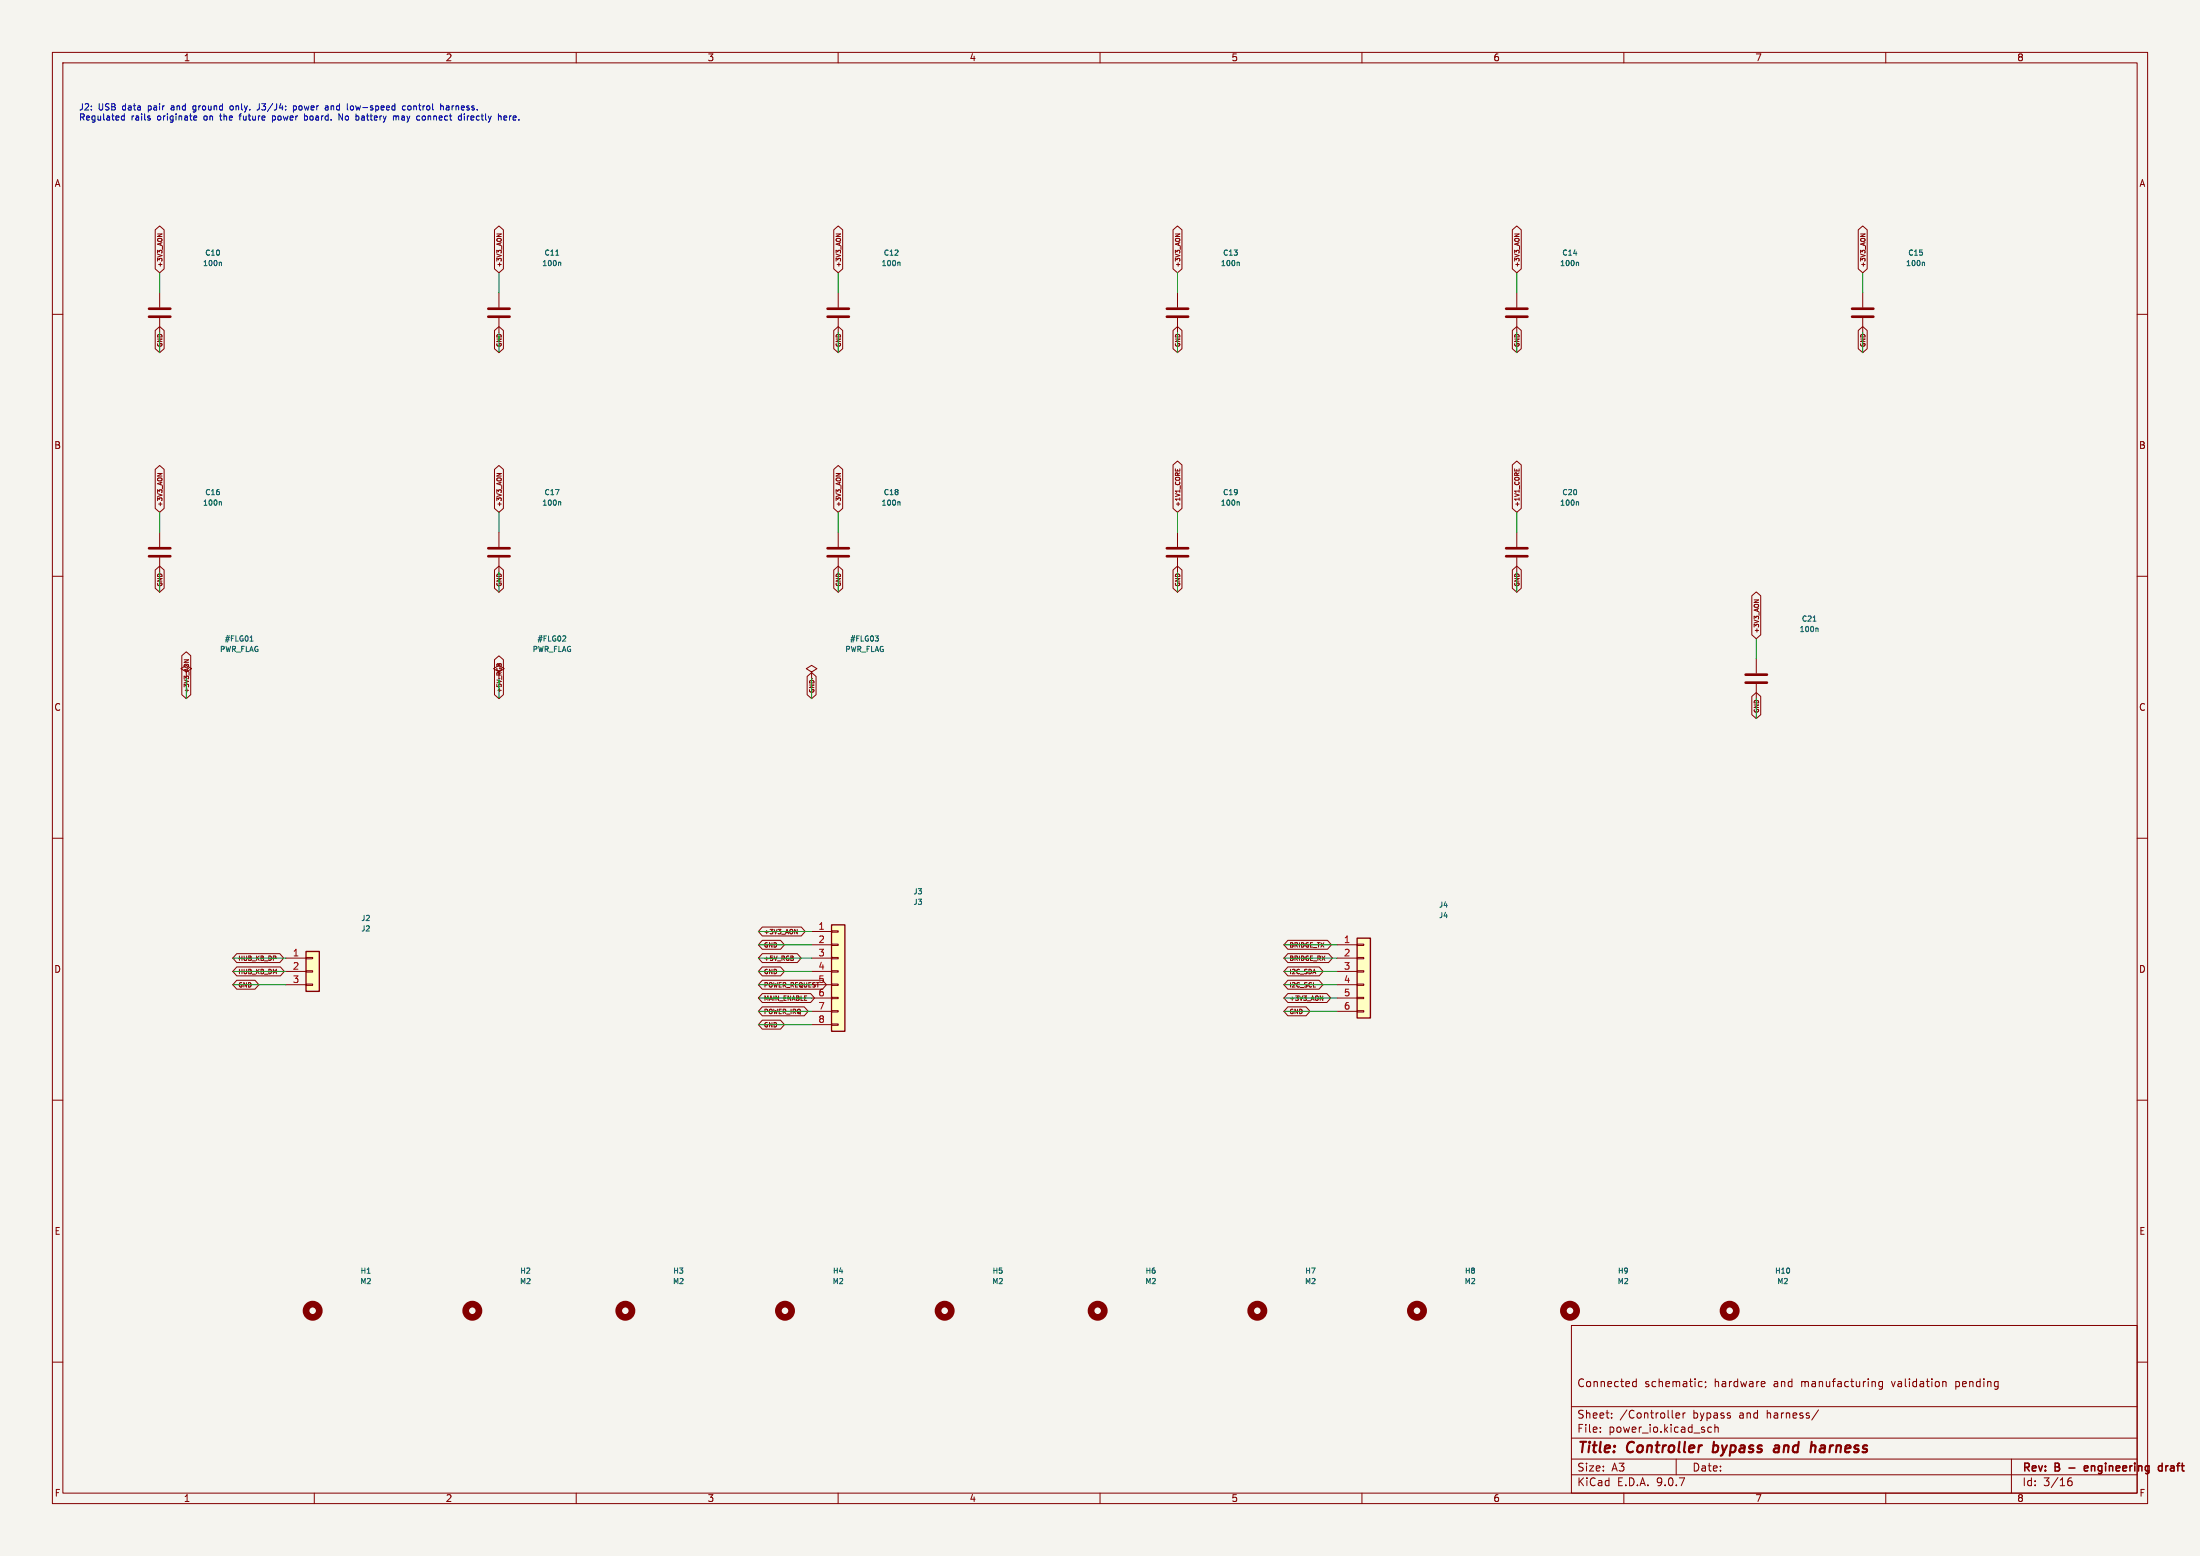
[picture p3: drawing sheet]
<svg xmlns="http://www.w3.org/2000/svg" width="420mm" height="297mm" viewBox="0 0 420 297" stroke-linecap="round" stroke-linejoin="round" font-family="sans-serif">
<path d="M0 0h420v297h-420z" fill="#f5f4ef" stroke="#f5f4ef" stroke-width=".19"/>
<g fill="none" stroke="#840000" stroke-width=".19">
<path d="M10 10h400v277h-400zM12 12h396v273h-396zM60 10v2M110 10v2M160 10v2M210 10v2M260 10v2M310 10v2M360 10v2M160 55.9v2.8M10 60h2M160 60.7v2.8"/>
<path d="M408 60h2M10 110h2M408 110h2M10 160h2M408 160h2M10 210h2M408 210h2M300 253h108v32h-108zM10 260h2M300 278.5h108M300 274.5h108M300 268.5h108"/>
<path d="M305.5 273.2v.2M305.5 272.5v.1M307.7 270.5v.2M307.7 269.8v.1M311.7 264.4l.2 .3 .5-.1M312.4 263.2v1.5M312.4 263.8l-.5-.1-.2 .3M319.9 270.2l.8-.2-.1-.2-.4-.1-.3 .2 .1 .7h.6M320 278.5v3M321.3 269.7v1M321.7 269.7l-.3 .1-.1 .2M324.4 264.6h.5"/>
<path d="M324.4 263.8h.5M325.6 263.8v.1M325.7 264.6l-.2 .3M326.7 272.5l-.4-.1-.3 .3 .2 .6h.5M327.4 272.5l.2-.1 .3 .1 .1 .9M327.4 271.9v1.5M336.4 263.7l.5 .1v.2l-.7 .2M336.9 264.6l-.5 .1M347.2 269.1l-1.3 1.9M357.9 263.8l.1 .9M359.4 263.8l-.5-.1-.2 .3 .1 .6h.6M359.4 263.7v1.2l-.3 .3-.4-.1"/>
<path d="M370.9 263.8h.5l.1 .9M384 278.5v6.5M408 260h2M60 285v2M110 285v2M160 285v2M210 285v2M260 285v2M300 281.5h108M310 285v2M360 285v2M394.7 282.9l.3-.2h.4l.2 .2v.4l-.3 .3-.4-.1-.2-.2"/>
<path d="M395.4 282.1a.59 .59 0 0 0-.7 .6"/>
</g>
<path d="M398.5 279.9l-.4-.1-.2 .2 .1 .7h.5M412.8 279.9l-.5-.1-.3 .3 .2 .6h.6M412.8 279.3v1.5M398.6 280.1l-.7 .2" fill="none" stroke="#840000" stroke-width=".3"/>
<path d="M327 277.1l.1 .1M327.2 275.2l-.2 2M338.8 276h.8M339.6 276.3l-.6 .1a.4 .4 0 0 0-.4 .4 .4 .4 0 0 0 .3 .4l.6-.1M346.4 275.9l.2 .3-.1 1" fill="none" stroke="#840000" stroke-width=".4"/>
<path d="M158 58.9h4.1M158 60.5h4.1" fill="none" stroke="#840000" stroke-width=".51"/>
<path d="M171.5 50l.3 .2v.5" fill="none" stroke="#006464" stroke-width=".19"/>
<circle cx="330.2" cy="250.2" r="1.27" fill="none" stroke="#840000" stroke-width="1.3"/>
<path d="M259.1 179.1h2.5v15.2h-2.5z" fill="#ffffc2"/>
<path d="M259.1 179.1h2.5v15.2h-2.5z" fill="none" stroke="#840000" stroke-width=".25"/>
<g fill="none" stroke="#840000" stroke-width=".19">
<path d="M224.8 55.9v2.8M224.8 60.7v2.8M95.2 101.6v2.8M95.2 106.4v2.8M160 101.6v2.8M160 106.4v2.8M335.3 125.7v2.8M335.3 130.6v2.8M255.3 180.3h3.8M255.3 182.9h3.8M255.3 185.4h3.8M255.3 188h3.8"/>
<path d="M255.3 190.5h3.8M255.3 193h3.8M259.1 180.2h1.2v.3h-1.2zM259.1 182.8h1.2v.2h-1.2zM259.1 185.3h1.2v.2h-1.2zM259.1 187.8h1.2v.3h-1.2zM259.1 190.4h1.2v.2h-1.2zM259.1 192.9h1.2v.3h-1.2z"/>
</g>
<g fill="none" stroke="#840000" stroke-width="1.3">
<circle cx="119.4" cy="250.2" r="1.27"/>
<circle cx="149.9" cy="250.2" r="1.27"/>
<circle cx="180.3" cy="250.2" r="1.27"/>
<circle cx="209.5" cy="250.2" r="1.27"/>
<circle cx="240" cy="250.2" r="1.27"/>
<circle cx="270.5" cy="250.2" r="1.27"/>
<circle cx="299.7" cy="250.2" r="1.27"/>
</g>
<path d="M222.8 58.9h4M222.8 60.5h4M93.2 104.6h4.1M93.2 106.2h4.1M158 104.6h4.1M158 106.2h4.1M333.2 128.8h4.1M333.2 130.3h4.1" fill="none" stroke="#840000" stroke-width=".51"/>
<path d="M236.3 50l.3 .2v.5M106.8 95.8l.3 .1v.5M171.5 95.8l.3 .1v.5M346.1 118.6h.6M346.8 119.9l.3 .1v.6" fill="none" stroke="#006464" stroke-width=".19"/>
<path d="M158.7 176.5h2.6v20.4h-2.6z" fill="#ffffc2"/>
<path d="M158.7 176.5h2.6v20.4h-2.6z" fill="none" stroke="#840000" stroke-width=".25"/>
<g fill="none" stroke="#840000" stroke-width=".19">
<path d="M224.8 101.6v2.8M224.8 106.4v2.8M154.9 177.8h3.8M158.7 177.7h1.3v.2h-1.3zM154.9 180.3h3.8M154.9 182.9h3.8M154.9 185.4h3.8M154.9 188h3.8M154.9 190.5h3.8M154.9 193h3.8M154.9 195.6h3.8M158.7 180.2h1.3v.3h-1.3z"/>
<path d="M158.7 182.8h1.3v.2h-1.3zM158.7 185.3h1.3v.2h-1.3zM158.7 187.8h1.3v.3h-1.3zM158.7 190.4h1.3v.2h-1.3zM158.7 192.9h1.3v.3h-1.3zM158.7 195.5h1.3v.2h-1.3z"/>
</g>
<path d="M222.8 104.6h4M222.8 106.2h4" fill="none" stroke="#840000" stroke-width=".51"/>
<path d="M236.3 95.8l.3 .1v.5" fill="none" stroke="#006464" stroke-width=".19"/>
<path d="M58.4 181.6h2.6v7.6h-2.6z" fill="#ffffc2"/>
<path d="M58.4 181.6h2.6v7.6h-2.6z" fill="none" stroke="#840000" stroke-width=".25"/>
<g fill="none" stroke="#840000" stroke-width=".19">
<path d="M29.6 43.9l.9-.8 .8 .8v7.4l-.8 .8-.9-.8zM30.1 44.7h.8l-.8 .4M30.5 55.9v2.8M94.4 43.9l.8-.8 .9 .8v7.4l-.9 .8-.8-.8zM94.8 44.7h.9l-.9 .4M95.2 55.9v2.8M159.2 43.9l.8-.8 .9 .8v7.4l-.9 .8-.8-.8zM159.6 44.7h.9l-.9 .4M223.9 43.9l.9-.8 .8 .8v7.4l-.8 .8-.9-.8zM224.4 44.7h.8l-.8 .4M288.7 43.9l.9-.8 .8 .8v7.4l-.8 .8-.9-.8zM289.2 44.7h.8l-.8 .4"/>
<path d="M289.6 55.9v2.8M354.7 43.9l.9-.8 .9 .8v7.4l-.9 .8-.9-.8zM355.2 44.7h.8l-.8 .4M355.6 55.9v2.8M29.6 63.1l.9-.8 .8 .8v3.5l-.8 .7-.9-.7zM30.5 60.7v2.8M94.4 63.1l.8-.8 .9 .8v3.5l-.9 .7-.8-.7zM95.2 60.7v2.8M159.2 63.1l.8-.8 .9 .8v3.5l-.9 .7-.8-.7zM223.9 63.1l.9-.8 .8 .8v3.5l-.8 .7-.9-.7zM288.7 63.1l.9-.8 .8 .8v3.5l-.8 .7-.9-.7zM289.6 60.7v2.8"/>
<path d="M354.7 63.1l.9-.8 .9 .8v3.5l-.9 .7-.9-.7zM355.6 60.7v2.8M29.6 89.6l.9-.7 .8 .7v7.4l-.8 .8-.9-.8zM30.1 90.4h.8l-.8 .5M94.4 89.6l.8-.7 .9 .7v7.4l-.9 .8-.8-.8zM94.8 90.4h.9l-.9 .5M159.2 89.6l.8-.7 .9 .7v7.4l-.9 .8-.8-.8zM159.6 90.4h.9l-.9 .5M223.9 88.7l.9-.7 .8 .7v8.3l-.8 .8-.9-.8zM224.4 89.5v.4M224.8 89.6v.3M225.2 89.5v.4"/>
<path d="M288.7 88.7l.9-.7 .8 .7v8.3l-.8 .8-.9-.8zM289.2 89.5v.4M289.6 89.6v.3M290 89.5v.4M29.6 108.8l.9-.7 .8 .7v3.5l-.8 .7-.9-.7zM30.5 101.6v2.8M30.5 106.4v2.8M94.4 108.8l.8-.7 .9 .7v3.5l-.9 .7-.8-.7zM159.2 108.8l.8-.7 .9 .7v3.5l-.9 .7-.8-.7zM223.9 108.8l.9-.7 .8 .7v3.5l-.8 .7-.9-.7zM288.7 108.8l.9-.7 .8 .7v3.5l-.8 .7-.9-.7zM289.6 101.6v2.8"/>
<path d="M289.6 106.4v2.8M334.4 113.7l.9-.7 .8 .7v7.5l-.8 .7-.9-.7zM334.9 114.5h.8l-.8 .5M34.7 125.2l.9-.8 .8 .8v7.4l-.8 .8-.9-.8zM35.2 125.9h.8l-.8 .5M35.6 128.3l1-.7-1-.6-1.1 .6 1.1 .7v1.2M94.4 125.9l.8-.7 .9 .7v6.7l-.9 .8-.8-.8zM95.2 128.3l1.1-.7-1.1-.6-1 .6 1 .7v1.2M154.1 129.1l.8-.7 .9 .7v3.5l-.9 .8-.8-.8zM154.9 128.3l1.1-.7-1.1-.6-1 .6 1 .7v1.2M334.4 132.9l.9-.7 .8 .7v3.5l-.8 .8-.9-.8zM145.5 176.9h7.5l.7 .9-.7 .9h-7.5l-.7-.9z"/>
<path d="M145.5 179.5h3.5l.8 .8-.8 .9h-3.5l-.7-.9zM151.7 177.4l.5 .8v-.8M245.9 179.5h7.5l.8 .8-.8 .9h-7.5l-.8-.9zM45.2 182h8.2l.8 .9-.8 .8h-8.2l-.8-.8zM45.2 184.6h8.3l.8 .8-.8 .9h-8.3l-.8-.9zM45.2 187.1h3.5l.7 .9-.7 .8h-3.5l-.8-.8zM54.6 182.9h3.8M54.6 185.4h3.8M54.6 188h3.8M58.4 182.8h1.3v.2h-1.3zM58.4 185.3h1.3v.2h-1.3zM58.4 187.8h1.3v.3h-1.3z"/>
<path d="M145.5 189.6h9.3l.7 .9-.7 .9h-9.3l-.7-.9zM145.5 187.1h11.5l.8 .9-.8 .8h-11.5l-.7-.8zM145.5 182h6.7l.7 .9-.7 .8h-6.7l-.7-.8zM145.5 184.6h3.5l.8 .8-.8 .9h-3.5l-.7-.9zM145.5 192.2h8l.8 .8-.8 .9h-8l-.7-.9zM145.5 194.7h3.5l.8 .9-.8 .8h-3.5l-.7-.8zM245.9 192.2h3.4l.8 .8-.8 .9h-3.4l-.8-.9zM245.9 189.6h7.4l.7 .9-.7 .9h-7.4l-.8-.9zM245.9 187.1h5.9l.8 .9-.8 .8h-5.9l-.8-.8zM245.9 182h7.7l.8 .9-.8 .8h-7.7l-.8-.8zM245.9 184.6h5.9l.8 .8-.8 .9h-5.9l-.8-.9zM252 190.1l.5 .8v-.8"/>
</g>
<path d="M42 50l.3 .2v.5M106.1 48.7h.6M106.8 50l.3 .2v.5M301.1 50l.3 .2v.5M367.1 50l.3 .2v.5M42 95.8l.3 .1v.5M301.1 95.8l.3 .1v.5M47.7 122.4h.6M107.9 121.4l.1 .4-.6 .6h.6M167.1 121.4h.6l-.3 .4M167.6 121.9v.4" fill="none" stroke="#006464" stroke-width=".19"/>
<g fill="none" stroke="#840000" stroke-width="1.3">
<circle cx="59.7" cy="250.2" r="1.27"/>
<circle cx="90.2" cy="250.2" r="1.27"/>
</g>
<path d="M28.4 58.9h4.1M93.2 58.9h4.1M287.5 58.9h4.1M353.6 58.9h4M28.4 60.5h4.1M93.2 60.5h4.1M287.5 60.5h4.1M353.6 60.5h4M28.4 104.6h4.1M28.4 106.2h4.1M287.5 104.6h4.1M287.5 106.2h4.1" fill="none" stroke="#840000" stroke-width=".51"/>
<g fill="none" stroke="#009600" stroke-width=".19">
<path d="M30.5 52.1v3.8M95.2 52.1v3.8M160 52.1v3.8M224.8 52.1v3.8M289.6 52.1v3.8M355.6 52.1v3.8M30.5 63.5v3.8M95.2 63.5v3.8M160 63.5v3.8M224.8 63.5v3.8M289.6 63.5v3.8M355.6 63.5v3.8"/>
<path d="M30.5 97.8v3.8M95.2 97.8v3.8M160 97.8v3.8M224.8 97.8v3.8M289.6 97.8v3.8M30.5 109.2v3.8M95.2 109.2v3.8M160 109.2v3.8M224.8 109.2v3.8M289.6 109.2v3.8M35.6 129.5v3.9M95.2 129.5v3.9"/>
<path d="M154.9 129.5v3.9M335.3 121.9v3.8M335.3 133.4v3.8M144.8 177.8h10.1M44.4 188h10.2M44.4 185.4h10.2M44.4 182.9h10.2M144.8 193h10.1M144.8 188h10.1M144.8 185.4h10.1M144.8 182.9h10.1M144.8 180.3h10.1"/>
<path d="M144.8 190.5h10.1M144.8 195.6h10.1M245.1 193h10.2M245.1 188h10.2M245.1 185.4h10.2M245.1 182.9h10.2M245.1 180.3h10.2M245.1 190.5h10.2"/>
</g>
<g fill="none" stroke="#0000c2" stroke-width=".19">
<path d="M49.5 19.8l-.1 1-.4 .2M23.7 21.7v1.2M23.7 22.2l-.3-.1-.2 .3 .1 .5h.4M28.5 22.5l.2 .2-.2 .2M32.7 20.6v.3M36.9 21.3l.3 .1M37 22.9h.5M37.2 22.1l-.2 .1M37.3 20.2l-.4 .1-.1 .1 .1 .5 .4 .1M37.6 22.3v.1l-.6 .1M44.4 20.3l-.3-.1-.2 .2 .1 .5h.4M45.8 21.9v1"/>
<path d="M52 22.9h.5M52 22.2h.5M52 22.1v1.2M56 20.3l.4-.1 .2 .2-.1 .5h-.5M56 20.2v1.2M58.1 21.7v1.2M58.6 22.2v.6l-.5 .1M62.5 20.2l.1 .2v.6M62.6 20.9l-.4 .1M62.6 20.5h-.4M65.4 21.7v1.2l-.7-1.2v1.2M66.9 20.3l.4-.1 .2 .2-.1 .5h-.5"/>
<path d="M69 22.5v.4M75.6 22.3v.6M76.1 22.3v.6M77.4 20.3l-.4-.1-.2 .2 .1 .5h.5M78.4 20.3l-.3-.1-.3 .2 .2 .5h.4M80.6 22.7l.2 .2h.3M81.1 22.2l-.3-.1-.2 .3M84.3 20.2l.3 .2v.6M85.2 20.3h.5v.7M85.7 20.5h-.4l-.1 .2 .1 .3 .4-.1M88 22.1l.1 .1M88.1 21.7v1.2"/>
<path d="M88.1 22.9h-.1M88.6 22.1v.8M89.2 22.1v.8M89.3 22.2l-.1 .2M95.6 22.2l.1 .7M96.2 22.5l.6-.1-.1-.2-.3-.1-.2 .2v.6h.5"/>
</g>
<g font-size="2.8" fill="#840000">
<text x="301" y="277.9">Title:</text>
<text x="310.6" y="277.9">Controller</text>
<text x="327.8" y="277.9">bypass</text>
<text x="340.3" y="277.9">and</text>
<text x="348.1" y="277.9">harness</text>
</g>
<g font-size="2.1" fill="#840000">
<text x="301" y="265">Connected</text>
<text x="313.9" y="265">schematic;</text>
<text x="327.3" y="265">hardware</text>
<text x="338.7" y="265">and</text>
<text x="344.1" y="265">manufacturing</text>
<text x="361.6" y="265">validation</text>
<text x="373.9" y="265">pending</text>
<text x="301" y="273.7">File:</text>
<text x="301" y="271">Sheet:</text>
<text x="307.1" y="273.7">power_io.kicad_sch</text>
<text x="309.2" y="271">/Controller</text>
<text x="323.2" y="271">bypass</text>
<text x="332.2" y="271">and</text>
<text x="337.5" y="271">harness/</text>
<text x="301" y="281.1">Size:</text>
<text x="307.6" y="281.1">A3</text>
<text x="323" y="281.1">Date:</text>
<text x="386" y="281.3">Rev:</text>
<text x="392.4" y="281.3">B</text>
<text x="395.6" y="281.3">-</text>
<text x="399.2" y="281.3">engineering</text>
<text x="414" y="281.3">draft</text>
<text x="301" y="283.9">KiCad</text>
<text x="308.7" y="283.9">E.D.A.</text>
<text x="316.3" y="283.9">9.0.7</text>
<text x="386" y="283.9">Id:</text>
<text x="390.1" y="283.9">3/16</text>
</g>
<g font-size="1.8" fill="#840000">
<text x="35" y="11.9">1</text>
<text x="85" y="11.9">2</text>
<text x="135" y="11.9">3</text>
<text x="185" y="11.9">4</text>
<text x="235" y="11.9">5</text>
<text x="285" y="11.9">6</text>
<text x="335" y="11.9">7</text>
<text x="385" y="11.9">8</text>
<text x="10.3" y="35.9">A</text>
<text x="408.3" y="35.9">A</text>
<text x="10.3" y="85.9">B</text>
<text x="408.2" y="85.9">B</text>
<text x="10.3" y="135.9">C</text>
<text x="408.2" y="135.9">C</text>
<text x="10.3" y="185.9">D</text>
<text x="408.2" y="185.9">D</text>
<text x="156.1" y="187.7">5</text>
<text x="10.3" y="235.9">E</text>
<text x="408.3" y="235.9">E</text>
<text x="10.3" y="285.9">F</text>
<text x="35" y="286.9">1</text>
<text x="85" y="286.9">2</text>
<text x="135" y="286.9">3</text>
<text x="185" y="286.9">4</text>
<text x="235" y="286.9">5</text>
<text x="285" y="286.9">6</text>
<text x="335" y="286.9">7</text>
<text x="385" y="286.9">8</text>
<text x="408.3" y="285.9">F</text>
</g>
<g font-size="1.8" fill="#a90000">
<text x="156.1" y="177.5">1</text>
<text x="55.8" y="182.6">1</text>
<text x="55.8" y="185.2">2</text>
<text x="156.1" y="180.1">2</text>
<text x="156.1" y="182.6">3</text>
<text x="156.1" y="185.2">4</text>
<text x="256.5" y="180.1">1</text>
<text x="256.5" y="182.6">2</text>
<text x="256.5" y="185.2">3</text>
<text x="55.8" y="187.7">3</text>
<text x="156.1" y="190.2">6</text>
<text x="256.5" y="187.7">4</text>
<text x="256.5" y="190.2">5</text>
<text x="156.1" y="192.8">7</text>
<text x="156.1" y="195.3">8</text>
<text x="256.5" y="192.8">6</text>
</g>
<g font-size="1.7" fill="#0000c2">
<text x="15" y="21.4">J2:</text>
<text x="15" y="23.3">Regulated</text>
<text x="18.8" y="21.4">USB</text>
<text x="23.5" y="21.4">data</text>
<text x="25" y="23.3">rails</text>
<text x="28.6" y="21.4">pair</text>
<text x="30.2" y="23.3">originate</text>
<text x="33.2" y="21.4">and</text>
<text x="37.6" y="21.4">ground</text>
<text x="39.3" y="23.3">on</text>
<text x="42.6" y="23.3">the</text>
<text x="44.9" y="21.4">only.</text>
<text x="46.5" y="23.3">future</text>
<text x="50.3" y="21.4">J3/J4:</text>
<text x="52.9" y="23.3">power</text>
<text x="57.4" y="21.4">power</text>
<text x="59.3" y="23.3">board.</text>
<text x="63.7" y="21.4">and</text>
<text x="66.1" y="23.3">No</text>
<text x="68.1" y="21.4">low-speed</text>
<text x="69.5" y="23.3">battery</text>
<text x="76.9" y="23.3">may</text>
<text x="78.9" y="21.4">control</text>
<text x="81.6" y="23.3">connect</text>
<text x="86.3" y="21.4">harness.</text>
<text x="89.8" y="23.3">directly</text>
<text x="97.6" y="23.3">here.</text>
</g>
<g font-size="1.4" fill="#006464">
<text x="38.6" y="51">100n</text>
<text x="39.1" y="49">C10</text>
<text x="103.4" y="51">100n</text>
<text x="103.8" y="49">C11</text>
<text x="168.2" y="51">100n</text>
<text x="168.6" y="49">C12</text>
<text x="232.9" y="51">100n</text>
<text x="233.4" y="49">C13</text>
<text x="297.7" y="51">100n</text>
<text x="298.1" y="49">C14</text>
<text x="363.8" y="51">100n</text>
<text x="364.2" y="49">C15</text>
<text x="39.1" y="94.7">C16</text>
<text x="103.8" y="94.7">C17</text>
<text x="168.6" y="94.7">C18</text>
<text x="233.4" y="94.7">C19</text>
<text x="298.1" y="94.7">C20</text>
<text x="38.6" y="96.7">100n</text>
<text x="103.4" y="96.7">100n</text>
<text x="168.2" y="96.7">100n</text>
<text x="232.9" y="96.7">100n</text>
<text x="297.7" y="96.7">100n</text>
<text x="343.9" y="118.8">C21</text>
<text x="41.9" y="124.6">PWR_FLAG</text>
<text x="42.8" y="122.6">#FLG01</text>
<text x="101.6" y="124.6">PWR_FLAG</text>
<text x="102.5" y="122.6">#FLG02</text>
<text x="161.3" y="124.6">PWR_FLAG</text>
<text x="162.2" y="122.6">#FLG03</text>
<text x="343.4" y="120.8">100n</text>
<text x="174.3" y="170.9">J3</text>
<text x="174.3" y="172.9">J3</text>
<text x="274.6" y="173.4">J4</text>
<text x="68.9" y="176">J2</text>
<text x="68.9" y="178">J2</text>
<text x="274.6" y="175.4">J4</text>
<text x="68.7" y="245.3">M2</text>
<text x="68.7" y="243.3">H1</text>
<text x="99.2" y="245.3">M2</text>
<text x="99.2" y="243.3">H2</text>
<text x="128.4" y="245.3">M2</text>
<text x="128.4" y="243.3">H3</text>
<text x="158.8" y="245.3">M2</text>
<text x="158.9" y="243.3">H4</text>
<text x="189.3" y="245.3">M2</text>
<text x="189.4" y="243.3">H5</text>
<text x="218.5" y="245.3">M2</text>
<text x="218.6" y="243.3">H6</text>
<text x="249" y="245.3">M2</text>
<text x="249.1" y="243.3">H7</text>
<text x="279.5" y="245.3">M2</text>
<text x="279.5" y="243.3">H8</text>
<text x="308.7" y="245.3">M2</text>
<text x="308.8" y="243.3">H9</text>
<text x="338.8" y="243.3">H10</text>
<text x="339.2" y="245.3">M2</text>
</g>
<g font-size="1.2" fill="#840000">
<text x="31.2" y="51.1" transform="rotate(-90 31.2 51.1)">+3V3_AON</text>
<text x="96" y="51.1" transform="rotate(-90 96 51.1)">+3V3_AON</text>
<text x="160.7" y="51.1" transform="rotate(-90 160.7 51.1)">+3V3_AON</text>
<text x="225.5" y="51.1" transform="rotate(-90 225.5 51.1)">+3V3_AON</text>
<text x="290.3" y="51.1" transform="rotate(-90 290.3 51.1)">+3V3_AON</text>
<text x="356.3" y="51.1" transform="rotate(-90 356.3 51.1)">+3V3_AON</text>
<text x="31.2" y="66.4" transform="rotate(-90 31.2 66.4)">GND</text>
<text x="96" y="66.4" transform="rotate(-90 96 66.4)">GND</text>
<text x="160.7" y="66.4" transform="rotate(-90 160.7 66.4)">GND</text>
<text x="225.5" y="66.4" transform="rotate(-90 225.5 66.4)">GND</text>
<text x="290.3" y="66.4" transform="rotate(-90 290.3 66.4)">GND</text>
<text x="356.3" y="66.4" transform="rotate(-90 356.3 66.4)">GND</text>
<text x="31.2" y="96.8" transform="rotate(-90 31.2 96.8)">+3V3_AON</text>
<text x="96" y="96.8" transform="rotate(-90 96 96.8)">+3V3_AON</text>
<text x="160.7" y="96.8" transform="rotate(-90 160.7 96.8)">+3V3_AON</text>
<text x="225.5" y="96.8" transform="rotate(-90 225.5 96.8)">+1V1_CORE</text>
<text x="290.3" y="96.8" transform="rotate(-90 290.3 96.8)">+1V1_CORE</text>
<text x="31.2" y="112.1" transform="rotate(-90 31.2 112.1)">GND</text>
<text x="96" y="112.1" transform="rotate(-90 96 112.1)">GND</text>
<text x="160.7" y="112.1" transform="rotate(-90 160.7 112.1)">GND</text>
<text x="225.5" y="112.1" transform="rotate(-90 225.5 112.1)">GND</text>
<text x="290.3" y="112.1" transform="rotate(-90 290.3 112.1)">GND</text>
<text x="336" y="121" transform="rotate(-90 336 121)">+3V3_AON</text>
<text x="36.3" y="132.4" transform="rotate(-90 36.3 132.4)">+3V3_AON</text>
<text x="96" y="132.4" transform="rotate(-90 96 132.4)">+5V_RGB</text>
<text x="155.7" y="132.4" transform="rotate(-90 155.7 132.4)">GND</text>
<text x="336" y="136.2" transform="rotate(-90 336 136.2)">GND</text>
<text x="145.7" y="178.5">+3V3_AON</text>
<text x="45.4" y="183.6">HUB_KB_DP</text>
<text x="145.7" y="181.1">GND</text>
<text x="145.7" y="183.6">+5V_RGB</text>
<text x="246.1" y="181.1">BRIDGE_TX</text>
<text x="246.1" y="183.6">BRIDGE_RX</text>
<text x="45.4" y="186.1">HUB_KB_DM</text>
<text x="45.4" y="188.7">GND</text>
<text x="145.7" y="191.2">MAIN_ENABLE</text>
<text x="145.7" y="188.7">POWER_REQUEST</text>
<text x="145.7" y="186.1">GND</text>
<text x="246.1" y="191.2">+3V3_AON</text>
<text x="246.1" y="188.7">I2C_SCL</text>
<text x="246.1" y="186.1">I2C_SDA</text>
<text x="145.7" y="193.8">POWER_IRQ</text>
<text x="145.7" y="196.3">GND</text>
<text x="246.1" y="193.8">GND</text>
</g>
</svg>
